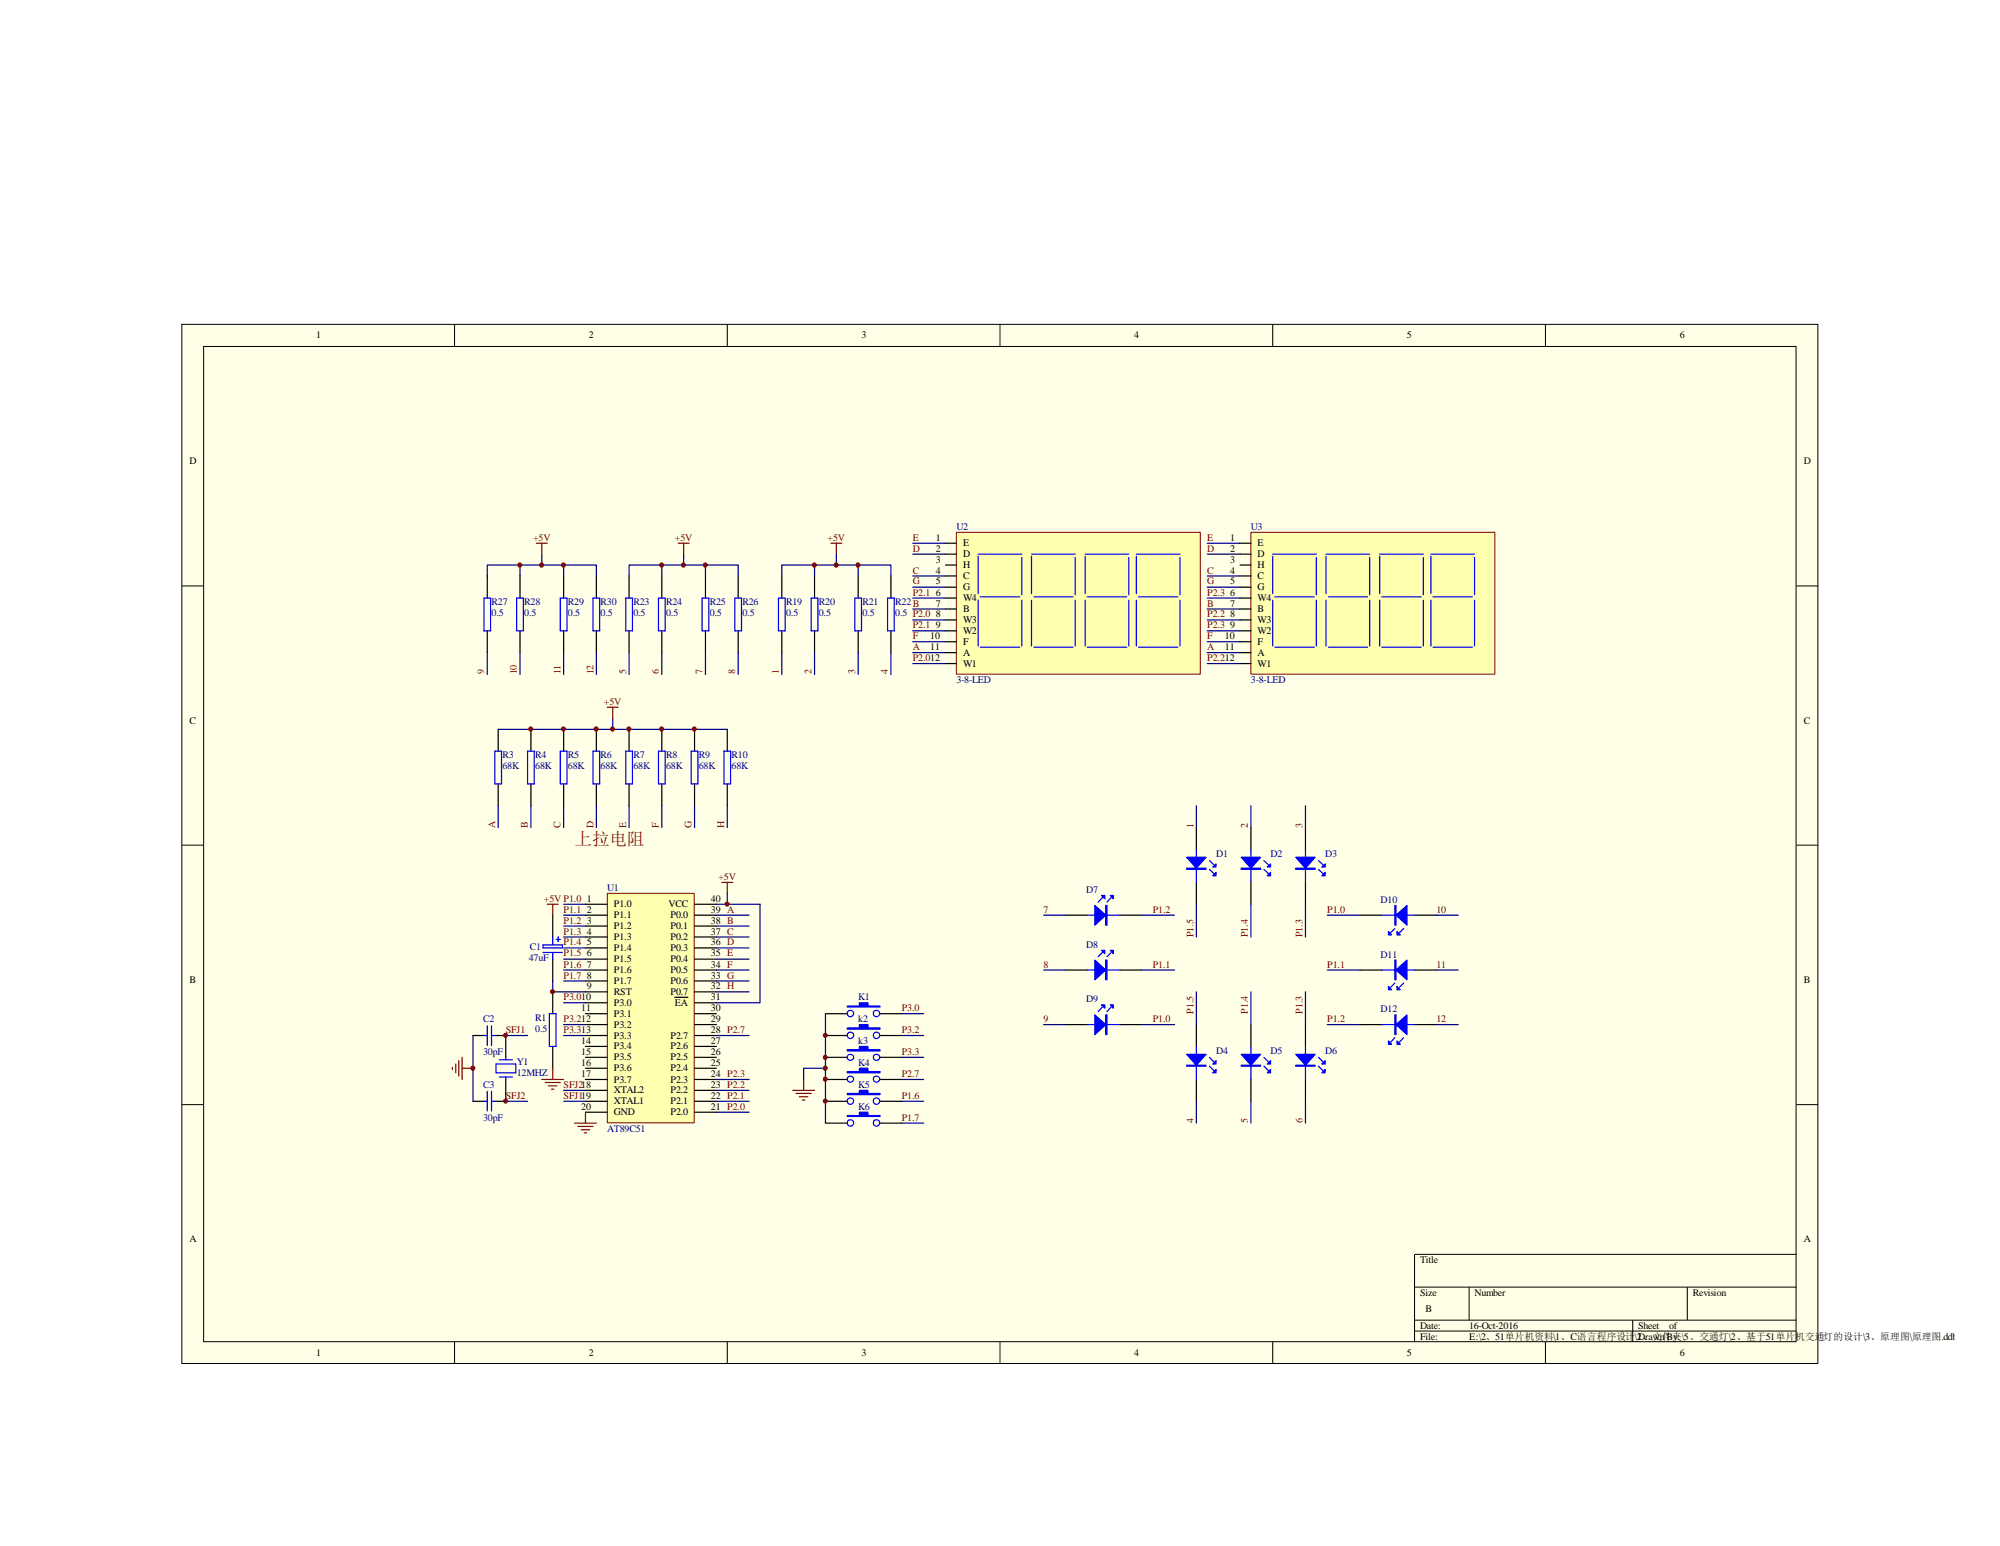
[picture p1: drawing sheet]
<svg xmlns="http://www.w3.org/2000/svg" width="279mm" height="216mm" viewBox="0 0 279 216" stroke-linecap="round" stroke-linejoin="round" font-family="sans-serif">
<path d="M25.4 45.3h228.6v145.1h-228.6z" fill="#ffffe8"/>
<g fill="none" stroke="#000" stroke-width=".14">
<path d="M25.4 45.3h228.6v145.1h-228.6zM28.4 48.4h222.5v139h-222.5zM63.5 45.3v3.1M101.6 45.3v3.1M139.7 45.3v3.1M177.8 45.3v3.1M215.9 45.3v3.1M25.4 81.8h3M251 81.8h3M25.4 118h3M251 118h3M25.4 154.3h3"/>
<path d="M251 154.3h3M197.6 179.7h53.4M205.2 179.7v4.7M235.7 179.7v4.7M251 175.2h-53.4v12.2M63.5 187.4v3.1M101.6 187.4v3.1M139.7 187.4v3.1M177.8 187.4v3.1M197.6 184.4h53.4M197.6 185.9h53.4M215.9 187.4v3.1"/>
<path d="M228.1 184.4v3"/>
</g>
<path d="M77.2 127.8v3.1M77.2 133.9v3.1M77.2 138.5v3.1M77.2 146.1v3.1" fill="none" stroke="#000" stroke-width=".17"/>
<path d="M75.9 132h2.7v.4h-2.7zM75.9 133h2.7M77.2 130.9v1.1M77.2 133v.9M77.7 131.2h.6M78 130.9v.6M76.8 141.6h.9v4.5h-.9z" fill="none" stroke="#00f" stroke-width=".17"/>
<path d="M76.5 126.3h1.5M77.2 126.3v1.5M75.7 150.7h3M76.2 151.2h2.1M76.6 151.6h1.2M77 152.1h.4M77.2 149.2v1.5" fill="none" stroke="#800000" stroke-width=".17"/>
<path d="M84.9 124.8h12.1v32h-12.1z" fill="#ffffb0"/>
<path d="M84.8 124.8h12.2v32h-12.2z" fill="none" stroke="#800000" stroke-width=".14"/>
<g fill="none" stroke="#000" stroke-width=".17">
<path d="M68.1 80.4v3.1M68.1 88.1v3M72.6 80.4v3.1M72.6 88.1v3M78.7 80.4v3.1M78.7 88.1v3M83.3 80.4v3.1M83.3 88.1v3M87.9 80.4v3.1M87.9 88.1v3M92.5 80.4v3.1M92.5 88.1v3"/>
<path d="M98.6 80.4v3.1M98.6 88.1v3M103.1 80.4v3.1M103.1 88.1v3M109.2 80.4v3.1M109.2 88.1v3M113.8 80.4v3.1M113.8 88.1v3M119.9 80.4v3.1M119.9 88.1v3M124.5 80.4v3.1M124.5 88.1v3"/>
<path d="M69.6 101.9v3M69.6 109.5v3M74.2 101.9v3M74.2 109.5v3M78.7 101.9v3M78.7 109.5v3M83.3 101.9v3M83.3 109.5v3M87.9 101.9v3M87.9 109.5v3M92.5 101.9v3M92.5 109.5v3"/>
<path d="M97 101.9v3M97 109.5v3M101.6 101.9v3M101.6 109.5v3M167.1 115.6v3.1M174.8 115.6v3.1M182.4 115.6v3.1M81.8 126.3h3M81.8 127.8h3M81.8 129.3h3M81.8 130.9h3M81.8 132.4h3"/>
<path d="M81.8 133.9h3M81.8 135.5h3M81.8 137h3M81.8 138.5h3M94.3 139.3h1.8M97 126.3h3.1M97 127.8h3.1M97 129.3h3.1M97 130.9h3.1M97 132.4h3.1M97 133.9h3.1M97 135.5h3.1"/>
<path d="M97 137h3.1M97 138.5h3.1M148.8 127.8h3.1M148.8 135.5h3.1M156.5 127.8h3M156.5 135.5h3M167.1 123.2v3.1M174.8 123.2v3.1M182.4 123.2v3.1M190 127.8h3M190 135.5h3M197.6 127.8h3.1"/>
<path d="M197.6 135.5h3.1M66.1 144.6h1.5M66.1 153.8h1.5M69.1 144.6h1.6v3.1M70.7 150.7v3.1h-1.6M81.8 140h3M81.8 141.6h3M81.8 143.1h3M81.8 144.6h3M81.8 146.1h3M81.8 147.7h3M81.8 149.2h3"/>
<path d="M81.8 150.7h3M81.8 152.3h3M81.8 153.8h3M81.8 155.3h3M97 140h3.1M97 141.6h3.1M97 143.1h3.1M97 144.6h3.1M97 146.1h3.1M97 147.7h3.1M97 149.2h3.1M97 150.7h3.1"/>
<path d="M97 152.3h3.1M97 153.8h3.1M97 155.3h3.1M115.3 141.6h3.1M115.3 144.6h3.1M115.3 147.7h3.1M122.9 141.6h3.1M122.9 144.6h3.1M122.9 147.7h3.1M148.8 143.1h3.1M156.5 143.1h3M167.1 143.1v3"/>
<path d="M167.1 150.7v3.1M174.8 143.1v3M174.8 150.7v3.1M182.4 143.1v3M182.4 150.7v3.1M190 143.1h3M197.6 143.1h3.1"/>
</g>
<g fill="none" stroke="#000080" stroke-width=".17">
<path d="M72.6 78.9h-4.5v1.5M75.7 77.4v1.5M78.7 78.9h-6.1v1.5M92.5 78.9h-4.6v1.5M95.5 77.4v1.5M98.6 78.9h-6.1v1.5M113.8 78.9v1.5M116.8 77.4v1.5M119.9 78.9v1.5M127.5 75.9h4.6M127.5 77.4h4.6M68.1 91.1v3.1"/>
<path d="M72.6 91.1v3.1M78.7 80.4v-1.5h4.6v1.5M78.7 91.1v3.1M83.3 91.1v3.1M87.9 91.1v3.1M92.5 91.1v3.1M98.6 80.4v-1.5h4.5v1.5M98.6 91.1v3.1M103.1 91.1v3.1M109.2 80.4v-1.5h15.3v1.5M109.2 91.1v3.1M113.8 91.1v3.1"/>
<path d="M119.9 91.1v3.1M124.5 91.1v3.1M127.5 80.4h4.6M127.5 82h4.6M127.5 83.5h4.6M127.5 86.6h4.6M69.6 101.9h32M69.6 112.5v3.1M74.2 112.5v3.1M78.7 112.5v3.1M83.3 112.5v3.1M85.6 100.3v1.6"/>
<path d="M87.9 112.5v3.1M92.5 112.5v3.1M97 112.5v3.1M101.6 112.5v3.1M167.1 112.5v3.1M174.8 112.5v3.1M182.4 112.5v3.1M77.2 137v1.5h4.6M78.7 127.8h3.1M78.7 129.3h3.1M78.7 130.9h3.1M78.7 132.4h3.1"/>
<path d="M78.7 133.9h3.1M78.7 126.3h3.1M100.1 127.8h4.5M100.1 129.3h4.5M100.1 130.9h4.5M100.1 132.4h4.5M100.1 133.9h4.5M100.1 135.5h4.5M100.1 137h4.5M100.1 138.5h4.5M101.6 124.8v1.5h-1.5M106.2 126.3v13.7h-6.1"/>
<path d="M145.8 127.8h3M145.8 135.5h3M159.5 127.8h4.6M159.5 135.5h4.6M167.1 126.3v4.6M167.1 138.5v4.6M174.8 126.3v4.6M174.8 138.5v4.6M182.4 126.3v4.6M182.4 138.5v4.6M185.4 127.8h4.6M185.4 135.5h4.6"/>
<path d="M200.7 127.8h3M200.7 135.5h3M66.1 144.6v9.2M70.7 153.8h3M70.7 144.6h3M78.7 152.3h3.1M78.7 153.8h3.1M100.1 152.3h4.5M100.1 153.8h4.5M100.1 144.6h4.5M100.1 155.3h4.5M100.1 150.7h4.5"/>
<path d="M115.3 149.2h-3v1.5M115.3 141.6v6.1M126 144.6h3M126 141.6h3M126 147.7h3M145.8 143.1h3M159.5 143.1h4.6M167.1 153.8v3M174.8 153.8v3M182.4 153.8v3M185.4 143.1h4.6M200.7 143.1h3"/>
</g>
<g fill="none" stroke="#800000" stroke-width=".17">
<path d="M74.9 75.9h1.6M75.7 75.9v1.5M94.7 75.9h1.6M95.5 75.9v1.5M116.1 75.9h1.5M116.8 75.9v1.5M84.8 98.8h1.6M85.6 98.8v1.5M100.8 123.2h1.6M101.6 123.2v1.6M63.2 149.1v.3M63.7 148.6v1.2"/>
<path d="M64.1 148.1v2.2M64.6 147.7v3M64.6 149.2h1.5M80.3 156.8h3M80.7 157.3h2.1M81.2 157.8h1.2M81.6 158.2h.4M81.8 155.3v1.5M110.7 152.3h3.1M111.2 152.7h2.1M111.7 153.2h1.2M112.1 153.6h.3"/>
<path d="M112.3 150.7v1.6"/>
</g>
<g fill="none" stroke="#00f" stroke-width=".17">
<path d="M67.6 83.5h.9v4.6h-.9zM72.2 83.5h.9v4.6h-.9zM78.3 83.5h.9v4.6h-.9zM82.8 83.5h1v4.6h-1zM87.4 83.5h.9v4.6h-.9zM92 83.5h.9v4.6h-.9zM98.1 83.5h.9v4.6h-.9zM102.7 83.5h.9v4.6h-.9zM108.8 83.5h.9v4.6h-.9zM113.3 83.5h1v4.6h-1zM119.4 83.5h1v4.6h-1zM124 83.5h.9v4.6h-.9z"/>
<path d="M69.1 104.9h1v4.6h-1zM73.7 104.9h.9v4.6h-.9zM78.3 104.9h.9v4.6h-.9zM82.8 104.9h1v4.6h-1zM87.4 104.9h.9v4.6h-.9zM92 104.9h.9v4.6h-.9zM96.6 104.9h.9v4.6h-.9zM101.1 104.9h1v4.6h-1zM167.1 118.7v4.5M174.8 118.7v4.5M182.4 118.7v4.5M151.9 127.8h4.6"/>
<path d="M151.9 135.5h4.6M154 125.3l-.6 .7M154 133l-.6 .6M155.2 125.3l-.6 .7M155.2 133l-.6 .6M169 121.4l.6 .6M169 120.2l.6 .6M176.6 121.4l.6 .6M176.6 120.2l.6 .6M184.2 121.4l.6 .6M184.2 120.2l.6 .6M193 127.8h4.6"/>
<path d="M193 135.5h4.6M194.9 129.7l-.6 .6M194.9 137.3l-.6 .6M196.1 129.7l-.6 .6M196.1 137.3l-.6 .6M67.6 144.6h.5M67.6 153.8h.5M68.1 143.3v2.7M68.1 152.4v2.8M68.7 144.6h.4M68.7 143.3v2.7M68.7 152.4v2.8"/>
<path d="M68.7 153.8h.4M69.3 148.6h2.8v1.2h-2.8zM69.8 148h1.8M69.8 150.4h1.8M70.7 147.7v.3M70.7 150.4v.3M151.9 143.1h4.6M154 140.6l-.6 .7M155.2 140.6l-.6 .7M167.1 146.1v4.6M169 148.9l.6 .6M169 147.7l.6 .6"/>
<path d="M174.8 146.1v4.6M176.6 148.9l.6 .6M176.6 147.7l.6 .6M182.4 146.1v4.6M184.2 148.9l.6 .6M184.2 147.7l.6 .6M193 143.1h4.6M194.9 144.9l-.6 .6M196.1 144.9l-.6 .6"/>
<circle cx="118.8" cy="144.6" r=".45"/>
<circle cx="118.8" cy="141.5" r=".45"/>
<circle cx="118.8" cy="147.7" r=".44"/>
<circle cx="122.4" cy="144.6" r=".45"/>
<circle cx="122.4" cy="141.5" r=".45"/>
<circle cx="122.5" cy="147.7" r=".44"/>
</g>
<g fill="#00f" stroke="#00f" stroke-width=".17">
<path d="M165.8 119.7h2.7l-1.4 1.5z" fill-rule="evenodd"/>
<path d="M165.8 121.2h2.7v.2h-2.7z" fill-rule="evenodd"/>
<path d="M169.9 121.8v.5h-.5z" fill-rule="evenodd"/>
<path d="M169.4 121.1l.5-.5v.5z" fill-rule="evenodd"/>
<path d="M173.4 119.7h2.7l-1.3 1.5z" fill-rule="evenodd"/>
<path d="M173.4 121.2h2.7v.2h-2.7z" fill-rule="evenodd"/>
<path d="M177.5 121.8v.5h-.5z" fill-rule="evenodd"/>
<path d="M177 121.1l.5-.5v.5z" fill-rule="evenodd"/>
<path d="M181 119.7h2.7l-1.3 1.5z" fill-rule="evenodd"/>
<path d="M181 121.2h2.7v.2h-2.7z" fill-rule="evenodd"/>
<path d="M185.1 121.8v.5h-.4z" fill-rule="evenodd"/>
<path d="M184.7 121.1l.4-.5v.5z" fill-rule="evenodd"/>
<path d="M165.8 147.2h2.7l-1.4 1.6z" fill-rule="evenodd"/>
<path d="M165.8 148.8h2.7v.1h-2.7z" fill-rule="evenodd"/>
<path d="M169.4 149.8l.5-.4v.4z" fill-rule="evenodd"/>
<path d="M169.4 148.6l.5-.5v.5z" fill-rule="evenodd"/>
<path d="M173.4 147.2h2.7l-1.3 1.6z" fill-rule="evenodd"/>
<path d="M173.4 148.8h2.7v.1h-2.7z" fill-rule="evenodd"/>
<path d="M177 149.8l.5-.4v.4z" fill-rule="evenodd"/>
<path d="M177 148.6l.5-.5v.5z" fill-rule="evenodd"/>
<path d="M181 147.2h2.7l-1.3 1.6z" fill-rule="evenodd"/>
<path d="M181 148.8h2.7v.1h-2.7z" fill-rule="evenodd"/>
<path d="M184.7 149.8l.4-.4v.4z" fill-rule="evenodd"/>
<path d="M184.7 148.6l.4-.5v.5z" fill-rule="evenodd"/>
<path d="M153 126.4l1.5 1.4-1.5 1.4z" fill-rule="evenodd"/>
<path d="M154.5 126.4h.1v2.8h-.1z" fill-rule="evenodd"/>
<path d="M155.1 125.1h.4v.4z" fill-rule="evenodd"/>
<path d="M153.9 125.1h.4v.4z" fill-rule="evenodd"/>
<path d="M153 134.1l1.5 1.4-1.5 1.3z" fill-rule="evenodd"/>
<path d="M154.5 134.1h.1v2.7h-.1z" fill-rule="evenodd"/>
<path d="M155.1 132.7h.4v.5z" fill-rule="evenodd"/>
<path d="M153.9 132.7h.4v.5z" fill-rule="evenodd"/>
<path d="M153 141.7l1.5 1.4-1.5 1.4z" fill-rule="evenodd"/>
<path d="M154.5 141.7h.1v2.8h-.1z" fill-rule="evenodd"/>
<path d="M155.1 140.3h.4v.5z" fill-rule="evenodd"/>
<path d="M153.9 140.3h.4v.5z" fill-rule="evenodd"/>
<path d="M195 127.8l1.6-1.4v2.8z" fill-rule="evenodd"/>
<path d="M194.9 126.4h.1v2.8h-.1z" fill-rule="evenodd"/>
<path d="M194 130.1l.4 .5h-.4z" fill-rule="evenodd"/>
<path d="M195.2 130.1l.4 .5h-.4z" fill-rule="evenodd"/>
<path d="M195 135.5l1.6-1.4v2.7z" fill-rule="evenodd"/>
<path d="M194.9 134.1h.1v2.7h-.1z" fill-rule="evenodd"/>
<path d="M194 137.8l.4 .4h-.4z" fill-rule="evenodd"/>
<path d="M195.2 137.8l.4 .4h-.4z" fill-rule="evenodd"/>
<path d="M195 143.1l1.6-1.4v2.8z" fill-rule="evenodd"/>
<path d="M194.9 141.7h.1v2.8h-.1z" fill-rule="evenodd"/>
<path d="M194 145.4l.4 .4h-.4z" fill-rule="evenodd"/>
<path d="M195.2 145.4l.4 .4h-.4z" fill-rule="evenodd"/>
<path d="M118.4 140.5h1.7v-.5h1.1v.5h1.7v.1h-4.5z" fill-rule="evenodd"/>
<path d="M118.4 143.6h1.7v-.5h1.1v.5h1.7v.1h-4.5z" fill-rule="evenodd"/>
<path d="M118.4 146.6h1.7v-.5h1.1v.5h1.7v.2h-4.5z" fill-rule="evenodd"/>
</g>
<path d="M133.6 74.4h34.1v19.7h-34.1z" fill="#ffffb0"/>
<path d="M133.6 74.3h34.1v19.8h-34.1z" fill="none" stroke="#800000" stroke-width=".14"/>
<path d="M132.1 75.9h1.5M132.1 77.4h1.5M132.1 78.9h1.5M132.1 80.4h1.5M132.1 82h1.5M132.1 83.5h1.5M132.1 85h1.5M132.1 86.6h1.5M132.1 88.1h1.5M132.1 89.6h1.5M132.1 91.1h1.5M132.1 92.7h1.5" fill="none" stroke="#000" stroke-width=".17"/>
<g fill="none" stroke="#00f" stroke-width=".17">
<path d="M136.7 77.4h6M136.7 77.7v5.2M142.7 77.9v5.2M144.1 77.4h6.1M144.1 77.7v5.2M150.2 77.9v5.2M151.6 77.4h6.1M151.6 77.7v5.2M157.7 77.9v5.2M158.7 77.4h6.1M158.7 77.7v5.2M164.8 77.9v5.2"/>
<path d="M136.7 83.8v6.4M136.9 83.4h5.6M136.9 90.4h5.6M142.7 83.8v6.4M144.1 83.8v6.4M144.4 83.4h5.5M144.4 90.4h5.5M150.2 83.8v6.4M151.6 83.8v6.4M151.9 83.4h5.5M151.9 90.4h5.5M157.7 83.8v6.4"/>
<path d="M158.7 83.8v6.4M159 83.4h5.5M159 90.4h5.5M164.8 83.8v6.4"/>
</g>
<path d="M168.7 75.9h4.5M168.7 77.4h4.5M127.5 85h4.6M127.5 88.1h4.6M127.5 89.6h4.6M127.5 91.1h4.6M127.5 92.7h4.6M168.7 80.4h4.5M168.7 82h4.5M168.7 83.5h4.5M168.7 86.6h4.5" fill="none" stroke="#000080" stroke-width=".17"/>
<path d="M174.8 74.4h34v19.7h-34z" fill="#ffffb0"/>
<path d="M174.8 74.3h34v19.8h-34z" fill="none" stroke="#800000" stroke-width=".14"/>
<g fill="none" stroke="#000" stroke-width=".17">
<path d="M173.2 75.9h1.6M173.2 77.4h1.6M173.2 78.9h1.6M173.2 80.4h1.6M173.2 82h1.6M173.2 83.5h1.6M173.2 85h1.6M173.2 86.6h1.6M173.2 88.1h1.6M173.2 89.6h1.6M173.2 91.1h1.6M173.2 92.7h1.6"/>
<path d="M115.3 150.7h3.1M115.3 153.8h3.1M115.3 156.8h3.1M122.9 150.7h3.1M122.9 153.8h3.1M122.9 156.8h3.1"/>
</g>
<g fill="none" stroke="#00f" stroke-width=".17">
<path d="M177.8 77.4h6.1M177.8 77.7v5.2M183.9 77.9v5.2M185.3 77.4h6M185.3 77.7v5.2M191.3 77.9v5.2M192.7 77.4h6.1M192.7 77.7v5.2M198.8 77.9v5.2M199.9 77.4h6.1M199.9 77.7v5.2M206 77.9v5.2"/>
<path d="M177.8 83.8v6.4M178.1 83.4h5.5M178.1 90.4h5.5M183.9 83.8v6.4M185.3 83.8v6.4M185.6 83.4h5.5M185.6 90.4h5.5M191.3 83.8v6.4M192.7 83.8v6.4M193 83.4h5.5M193 90.4h5.5M198.8 83.8v6.4"/>
<path d="M199.9 83.8v6.4M200.2 83.4h5.5M200.2 90.4h5.5M206 83.8v6.4"/>
<circle cx="118.8" cy="156.8" r=".45"/>
<circle cx="118.8" cy="153.8" r=".45"/>
<circle cx="118.8" cy="150.7" r=".44"/>
<circle cx="122.4" cy="153.8" r=".45"/>
<circle cx="122.4" cy="156.8" r=".45"/>
<circle cx="122.5" cy="150.7" r=".44"/>
</g>
<g fill="none" stroke="#000080" stroke-width=".17">
<path d="M168.7 85h4.5M168.7 88.1h4.5M168.7 89.6h4.5M168.7 91.1h4.5M168.7 92.7h4.5M78.7 135.5h3.1M78.7 137h3.1M101.6 126.3h4.6M78.7 140h3.1M78.7 143.1h3.1M78.7 144.6h3.1M115.3 147.7v9.1"/>
<path d="M126 150.7h3M126 153.8h3M126 156.8h3"/>
</g>
<g fill="#00f" stroke="#00f" stroke-width=".17">
<path d="M118.4 149.6h1.7v-.4h1.1v.4h1.7v.2h-4.5z" fill-rule="evenodd"/>
<path d="M118.4 152.7h1.7v-.4h1.1v.4h1.7v.2h-4.5z" fill-rule="evenodd"/>
<path d="M118.4 155.8h1.7v-.5h1.1v.5h1.7v.1h-4.5z" fill-rule="evenodd"/>
</g>
<g fill="#800000" stroke="#800000" stroke-width=".14">
<circle cx="77.2" cy="138.5" r=".29"/>
<circle cx="70.6" cy="153.8" r=".29"/>
<circle cx="70.6" cy="144.6" r=".29"/>
<circle cx="66" cy="149.2" r=".29"/>
<circle cx="83.3" cy="101.8" r=".29"/>
<circle cx="87.8" cy="101.8" r=".29"/>
<circle cx="92.4" cy="101.8" r=".29"/>
<circle cx="78.7" cy="101.8" r=".29"/>
<circle cx="97" cy="101.8" r=".29"/>
<circle cx="85.6" cy="101.8" r=".29"/>
<circle cx="113.8" cy="78.9" r=".29"/>
<circle cx="119.9" cy="78.9" r=".29"/>
<circle cx="116.8" cy="78.9" r=".29"/>
<circle cx="98.5" cy="78.9" r=".29"/>
<circle cx="92.4" cy="78.9" r=".29"/>
<circle cx="95.5" cy="78.9" r=".29"/>
<circle cx="78.7" cy="78.9" r=".29"/>
<circle cx="72.6" cy="78.9" r=".29"/>
<circle cx="75.7" cy="78.9" r=".29"/>
<circle cx="115.3" cy="144.6" r=".29"/>
<circle cx="115.3" cy="147.7" r=".29"/>
<circle cx="115.3" cy="149.2" r=".29"/>
<circle cx="115.3" cy="150.7" r=".29"/>
<circle cx="115.3" cy="153.8" r=".29"/>
<circle cx="74.1" cy="101.8" r=".29"/>
<circle cx="101.6" cy="126.3" r=".29"/>
</g>
<text font-size="2.5" fill="#800000" x="80.3" y="118.1">上拉电阻</text>
<g font-size="1.4">
<text x="44.2" y="47.2">1</text>
<text x="82.3" y="47.2">2</text>
<text x="120.4" y="47.2">3</text>
<text x="158.5" y="47.2">4</text>
<text x="196.6" y="47.2">5</text>
<text x="234.7" y="47.2">6</text>
<text x="26.5" y="64.8">D</text>
<text x="252" y="64.8">D</text>
<text x="130.7" y="75.5">1</text>
<text x="130.7" y="77">2</text>
<text x="134.5" y="76.3">E</text>
<text x="134.5" y="77.8">D</text>
<text x="171.9" y="75.5">1</text>
<text x="171.9" y="77">2</text>
<text x="175.7" y="76.3">E</text>
<text x="175.7" y="77.8">D</text>
<text x="130.7" y="78.6">3</text>
<text x="130.7" y="80.1">4</text>
<text x="130.7" y="81.6">5</text>
<text x="130.7" y="83.2">6</text>
<text x="134.5" y="79.3">H</text>
<text x="134.5" y="80.9">C</text>
<text x="134.5" y="82.4">G</text>
<text x="134.5" y="83.9">W4</text>
<text x="171.9" y="78.6">3</text>
<text x="171.9" y="80.1">4</text>
<text x="171.9" y="81.6">5</text>
<text x="171.9" y="83.2">6</text>
<text x="175.7" y="79.3">H</text>
<text x="175.7" y="80.9">C</text>
<text x="175.7" y="82.4">G</text>
<text x="175.7" y="83.9">W4</text>
<text x="130" y="89.3">10</text>
<text x="130.7" y="84.7">7</text>
<text x="130.7" y="86.2">8</text>
<text x="130.7" y="87.8">9</text>
<text x="134.5" y="85.5">B</text>
<text x="134.5" y="87">W3</text>
<text x="134.5" y="88.5">W2</text>
<text x="171.1" y="89.3">10</text>
<text x="171.9" y="84.7">7</text>
<text x="171.9" y="86.2">8</text>
<text x="171.9" y="87.8">9</text>
<text x="175.7" y="85.5">B</text>
<text x="175.7" y="87">W3</text>
<text x="175.7" y="88.5">W2</text>
<text x="130" y="90.8">11</text>
<text x="134.5" y="90">F</text>
<text x="134.5" y="91.6">A</text>
<text x="134.5" y="93.1">W1</text>
<text x="171.1" y="90.8">11</text>
<text x="175.7" y="90">F</text>
<text x="175.7" y="91.6">A</text>
<text x="175.7" y="93.1">W1</text>
<text x="26.5" y="101">C</text>
<text x="252" y="101">C</text>
<text x="82" y="125.9">1</text>
<text x="99.3" y="125.9">40</text>
<text x="82" y="127.5">2</text>
<text x="82" y="129">3</text>
<text x="82" y="130.5">4</text>
<text x="85.8" y="126.7">P1.0</text>
<text x="85.8" y="128.2">P1.1</text>
<text x="85.8" y="129.8">P1.2</text>
<text x="85.8" y="131.3">P1.3</text>
<text x="93.4" y="126.7">VCC</text>
<text x="93.7" y="131.3">P0.2</text>
<text x="93.7" y="129.8">P0.1</text>
<text x="93.7" y="128.2">P0.0</text>
<text x="99.3" y="130.5">37 C</text>
<text x="99.3" y="129">38 B</text>
<text x="99.3" y="127.5">39 A</text>
<text x="26.5" y="137.2">B</text>
<text x="82" y="132">5</text>
<text x="82" y="133.6">6</text>
<text x="82" y="135.1">7</text>
<text x="82" y="136.7">8</text>
<text x="85.8" y="132.8">P1.4</text>
<text x="85.8" y="134.4">P1.5</text>
<text x="85.8" y="135.9">P1.6</text>
<text x="85.8" y="137.4">P1.7</text>
<text x="93.7" y="137.4">P0.6</text>
<text x="93.7" y="135.9">P0.5</text>
<text x="93.7" y="134.4">P0.4</text>
<text x="93.7" y="132.8">P0.3</text>
<text x="99.3" y="136.7">33 G</text>
<text x="99.3" y="135.1">34 F</text>
<text x="99.3" y="133.6">35 E</text>
<text x="99.3" y="132">36 D</text>
<text x="252" y="137.2">B</text>
<text x="81.2" y="141.2">11</text>
<text x="82" y="138.2">9</text>
<text x="85.8" y="138.9">RST</text>
<text x="85.8" y="140.5">P3.0</text>
<text x="85.8" y="142">P3.1</text>
<text x="85.8" y="143.5">P3.2</text>
<text x="93.7" y="138.9">P0.7</text>
<text x="94.3" y="140.5">EA</text>
<text x="99.3" y="142.7">29</text>
<text x="99.3" y="141.2">30</text>
<text x="99.3" y="139.7">31</text>
<text x="99.3" y="138.2">32 H</text>
<text x="81.2" y="145.8">14</text>
<text x="81.2" y="147.3">15</text>
<text x="81.2" y="148.8">16</text>
<text x="85.8" y="145">P3.3</text>
<text x="85.8" y="146.6">P3.4</text>
<text x="85.8" y="148.1">P3.5</text>
<text x="85.8" y="149.6">P3.6</text>
<text x="93.7" y="149.6">P2.4</text>
<text x="93.7" y="148.1">P2.5</text>
<text x="93.7" y="146.6">P2.6</text>
<text x="93.7" y="145">P2.7</text>
<text x="99.3" y="148.8">25</text>
<text x="99.3" y="147.3">26</text>
<text x="99.3" y="145.8">27</text>
<text x="99.3" y="144.3">28 P2.7</text>
<text x="81.2" y="150.4">17</text>
<text x="81.2" y="155">20</text>
<text x="85.8" y="151.2">P3.7</text>
<text x="85.8" y="152.7">XTAL2</text>
<text x="85.8" y="154.2">XTAL1</text>
<text x="85.8" y="155.7">GND</text>
<text x="93.7" y="155.7">P2.0</text>
<text x="93.7" y="154.2">P2.1</text>
<text x="93.7" y="152.7">P2.2</text>
<text x="93.7" y="151.2">P2.3</text>
<text x="99.3" y="155">21 P2.0</text>
<text x="99.3" y="153.5">22 P2.1</text>
<text x="99.3" y="151.9">23 P2.2</text>
<text x="99.3" y="150.4">24 P2.3</text>
<text x="26.5" y="173.4">A</text>
<text x="252" y="173.4">A</text>
<text x="198.4" y="176.4">Title</text>
<text x="198.4" y="180.9">Size</text>
<text x="198.4" y="185.5">Date:</text>
<text x="199.1" y="183.2">B</text>
<text x="205.2" y="185.5">16-Oct-2016</text>
<text x="206" y="180.9">Number</text>
<text x="228.9" y="185.5">Sheet</text>
<text x="233.2" y="185.5">of</text>
<text x="236.5" y="180.9">Revision</text>
<text x="44.2" y="189.4">1</text>
<text x="82.3" y="189.4">2</text>
<text x="120.4" y="189.4">3</text>
<text x="158.5" y="189.4">4</text>
<text x="196.6" y="189.4">5</text>
<text x="198.4" y="187.1">File:</text>
<text x="205.2" y="187.1">E:\2、51单片机资料\1、C语言程序设计</text>
<text x="228.4" y="187.1">\2D、文件夹\5、交通灯\2、基于51单片机交通灯的设计\3、原理图\原理图.ddb</text>
<text x="229.8" y="187.1">rawn By:</text>
<text x="234.7" y="189.4">6</text>
</g>
<g font-size="1.4" fill="#800000">
<text x="74.5" y="75.5">+5V</text>
<text x="94.3" y="75.5">+5V</text>
<text x="115.6" y="75.5">+5V</text>
<text x="127.5" y="77">D</text>
<text x="127.5" y="75.5">E</text>
<text x="168.7" y="77">D</text>
<text x="168.7" y="75.5">E</text>
<text x="127.5" y="80.1">C</text>
<text x="127.5" y="81.6">G</text>
<text x="127.5" y="83.2">P2.1</text>
<text x="168.7" y="80.1">C</text>
<text x="168.7" y="81.6">G</text>
<text x="168.7" y="83.2">P2.3</text>
<text x="127.5" y="87.8">P2.1</text>
<text x="127.5" y="89.3">F</text>
<text x="168.7" y="87.8">P2.3</text>
<text x="168.7" y="84.7">B</text>
<text x="168.7" y="89.3">F</text>
<text x="168.7" y="86.2">P2.2</text>
<text x="67.6" y="94.2" transform="rotate(-90 67.6 94.2)">9</text>
<text x="72.2" y="94.2" transform="rotate(-90 72.2 94.2)">10</text>
<text x="78.3" y="94.2" transform="rotate(-90 78.3 94.2)">11</text>
<text x="82.9" y="94.2" transform="rotate(-90 82.9 94.2)">12</text>
<text x="87.5" y="94.2" transform="rotate(-90 87.5 94.2)">5</text>
<text x="92" y="94.2" transform="rotate(-90 92 94.2)">6</text>
<text x="98.1" y="94.2" transform="rotate(-90 98.1 94.2)">7</text>
<text x="102.7" y="94.2" transform="rotate(-90 102.7 94.2)">8</text>
<text x="108.8" y="94.2" transform="rotate(-90 108.8 94.2)">1</text>
<text x="113.4" y="94.2" transform="rotate(-90 113.4 94.2)">2</text>
<text x="119.5" y="94.2" transform="rotate(-90 119.5 94.2)">3</text>
<text x="124" y="94.2" transform="rotate(-90 124 94.2)">4</text>
<text x="127.5" y="92.3">P2.012</text>
<text x="127.5" y="90.8">A</text>
<text x="168.7" y="92.3">P2.212</text>
<text x="168.7" y="90.8">A</text>
<text x="84.4" y="98.4">+5V</text>
<text x="69.2" y="115.6" transform="rotate(-90 69.2 115.6)">A</text>
<text x="73.7" y="115.6" transform="rotate(-90 73.7 115.6)">B</text>
<text x="78.3" y="115.6" transform="rotate(-90 78.3 115.6)">C</text>
<text x="82.9" y="115.6" transform="rotate(-90 82.9 115.6)">D</text>
<text x="87.5" y="115.6" transform="rotate(-90 87.5 115.6)">E</text>
<text x="92" y="115.6" transform="rotate(-90 92 115.6)">F</text>
<text x="96.6" y="115.6" transform="rotate(-90 96.6 115.6)">G</text>
<text x="101.2" y="115.6" transform="rotate(-90 101.2 115.6)">H</text>
<text x="166.7" y="115.6" transform="rotate(-90 166.7 115.6)">1</text>
<text x="174.3" y="115.6" transform="rotate(-90 174.3 115.6)">2</text>
<text x="181.9" y="115.6" transform="rotate(-90 181.9 115.6)">3</text>
<text x="76" y="125.9">+5V P1.0</text>
<text x="100.4" y="122.9">+5V</text>
<text x="78.7" y="127.5">P1.1</text>
<text x="78.7" y="129">P1.2</text>
<text x="78.7" y="130.5">P1.3</text>
<text x="145.8" y="127.5">7</text>
<text x="161" y="127.5">P1.2</text>
<text x="166.7" y="130.9" transform="rotate(-90 166.7 130.9)">P1.5</text>
<text x="174.3" y="130.9" transform="rotate(-90 174.3 130.9)">P1.4</text>
<text x="181.9" y="130.9" transform="rotate(-90 181.9 130.9)">P1.3</text>
<text x="185.4" y="127.5">P1.0</text>
<text x="200.7" y="127.5">10</text>
<text x="78.7" y="132">P1.4</text>
<text x="78.7" y="133.6">P1.5</text>
<text x="78.7" y="135.1">P1.6</text>
<text x="78.7" y="136.7">P1.7</text>
<text x="145.8" y="135.1">8</text>
<text x="161" y="135.1">P1.1</text>
<text x="185.4" y="135.1">P1.1</text>
<text x="200.7" y="135.1">11</text>
<text x="78.7" y="139.7">P3.010</text>
<text x="78.7" y="142.7">P3.212</text>
<text x="126" y="141.2">P3.0</text>
<text x="145.8" y="142.7">9</text>
<text x="161" y="142.7">P1.0</text>
<text x="166.7" y="141.6" transform="rotate(-90 166.7 141.6)">P1.5</text>
<text x="174.3" y="141.6" transform="rotate(-90 174.3 141.6)">P1.4</text>
<text x="181.9" y="141.6" transform="rotate(-90 181.9 141.6)">P1.3</text>
<text x="185.4" y="142.7">P1.2</text>
<text x="200.7" y="142.7">12</text>
<text x="70.7" y="144.3">SFJ1</text>
<text x="78.7" y="144.3">P3.313</text>
<text x="126" y="144.3">P3.2</text>
<text x="126" y="147.3">P3.3</text>
<text x="70.7" y="153.5">SFJ2</text>
<text x="78.7" y="153.5">SFJ119</text>
<text x="78.7" y="151.9">SFJ218</text>
<text x="126" y="150.4">P2.7</text>
<text x="126" y="153.5">P1.6</text>
<text x="126" y="156.5">P1.7</text>
<text x="166.7" y="156.8" transform="rotate(-90 166.7 156.8)">4</text>
<text x="174.3" y="156.8" transform="rotate(-90 174.3 156.8)">5</text>
<text x="181.9" y="156.8" transform="rotate(-90 181.9 156.8)">6</text>
</g>
<g font-size="1.4" fill="#000080">
<text x="133.6" y="74">U2</text>
<text x="174.8" y="74">U3</text>
<text x="68.7" y="84.5">R27</text>
<text x="68.7" y="86.1">0.5</text>
<text x="73.2" y="84.5">R28</text>
<text x="73.2" y="86.1">0.5</text>
<text x="79.3" y="84.5">R29</text>
<text x="79.3" y="86.1">0.5</text>
<text x="83.9" y="84.5">R30</text>
<text x="83.9" y="86.1">0.5</text>
<text x="88.5" y="84.5">R23</text>
<text x="88.5" y="86.1">0.5</text>
<text x="93" y="84.5">R24</text>
<text x="93" y="86.1">0.5</text>
<text x="99.1" y="84.5">R25</text>
<text x="99.1" y="86.1">0.5</text>
<text x="103.7" y="84.5">R26</text>
<text x="103.7" y="86.1">0.5</text>
<text x="109.8" y="84.5">R19</text>
<text x="109.8" y="86.1">0.5</text>
<text x="114.4" y="84.5">R20</text>
<text x="114.4" y="86.1">0.5</text>
<text x="120.5" y="84.5">R21</text>
<text x="120.5" y="86.1">0.5</text>
<text x="125.1" y="84.5">R22B</text>
<text x="125.1" y="86.1">0.5 P2.0</text>
<text x="133.6" y="95.4">3-8-LED</text>
<text x="174.8" y="95.4">3-8-LED</text>
<text x="70.2" y="105.9">R3</text>
<text x="70.2" y="107.4">68K</text>
<text x="74.8" y="105.9">R4</text>
<text x="74.8" y="107.4">68K</text>
<text x="79.3" y="105.9">R5</text>
<text x="79.3" y="107.4">68K</text>
<text x="83.9" y="105.9">R6</text>
<text x="83.9" y="107.4">68K</text>
<text x="88.5" y="105.9">R7</text>
<text x="88.5" y="107.4">68K</text>
<text x="93" y="105.9">R8</text>
<text x="93" y="107.4">68K</text>
<text x="97.6" y="105.9">R9</text>
<text x="97.6" y="107.4">68K</text>
<text x="102.2" y="105.9">R10</text>
<text x="102.2" y="107.4">68K</text>
<text x="169.9" y="119.7">D1</text>
<text x="177.5" y="119.7">D2</text>
<text x="185.1" y="119.7">D3</text>
<text x="84.8" y="124.4">U1</text>
<text x="151.7" y="124.7">D7</text>
<text x="192.9" y="126.1">D10</text>
<text x="73.9" y="134.2">47uF</text>
<text x="74" y="132.7">C1</text>
<text x="151.7" y="132.4">D8</text>
<text x="192.9" y="133.7">D11</text>
<text x="67.5" y="142.7">C2</text>
<text x="74.8" y="142.6">R1</text>
<text x="119.9" y="139.7">K1</text>
<text x="119.9" y="142.7">k2</text>
<text x="151.7" y="140">D9</text>
<text x="192.9" y="141.4">D12</text>
<text x="67.5" y="147.3">30pF</text>
<text x="72.2" y="148.7">Y1</text>
<text x="74.8" y="144.1">0.5</text>
<text x="119.9" y="145.8">k3</text>
<text x="119.9" y="148.8">K4</text>
<text x="169.9" y="147.2">D4</text>
<text x="177.5" y="147.2">D5</text>
<text x="185.1" y="147.2">D6</text>
<text x="67.5" y="151.9">C3</text>
<text x="72.2" y="150.2">12MHZ</text>
<text x="119.9" y="151.9">K5</text>
<text x="119.9" y="155">K6</text>
<text x="67.5" y="156.5">30pF</text>
<text x="84.8" y="158">AT89C51</text>
</g>
</svg>
